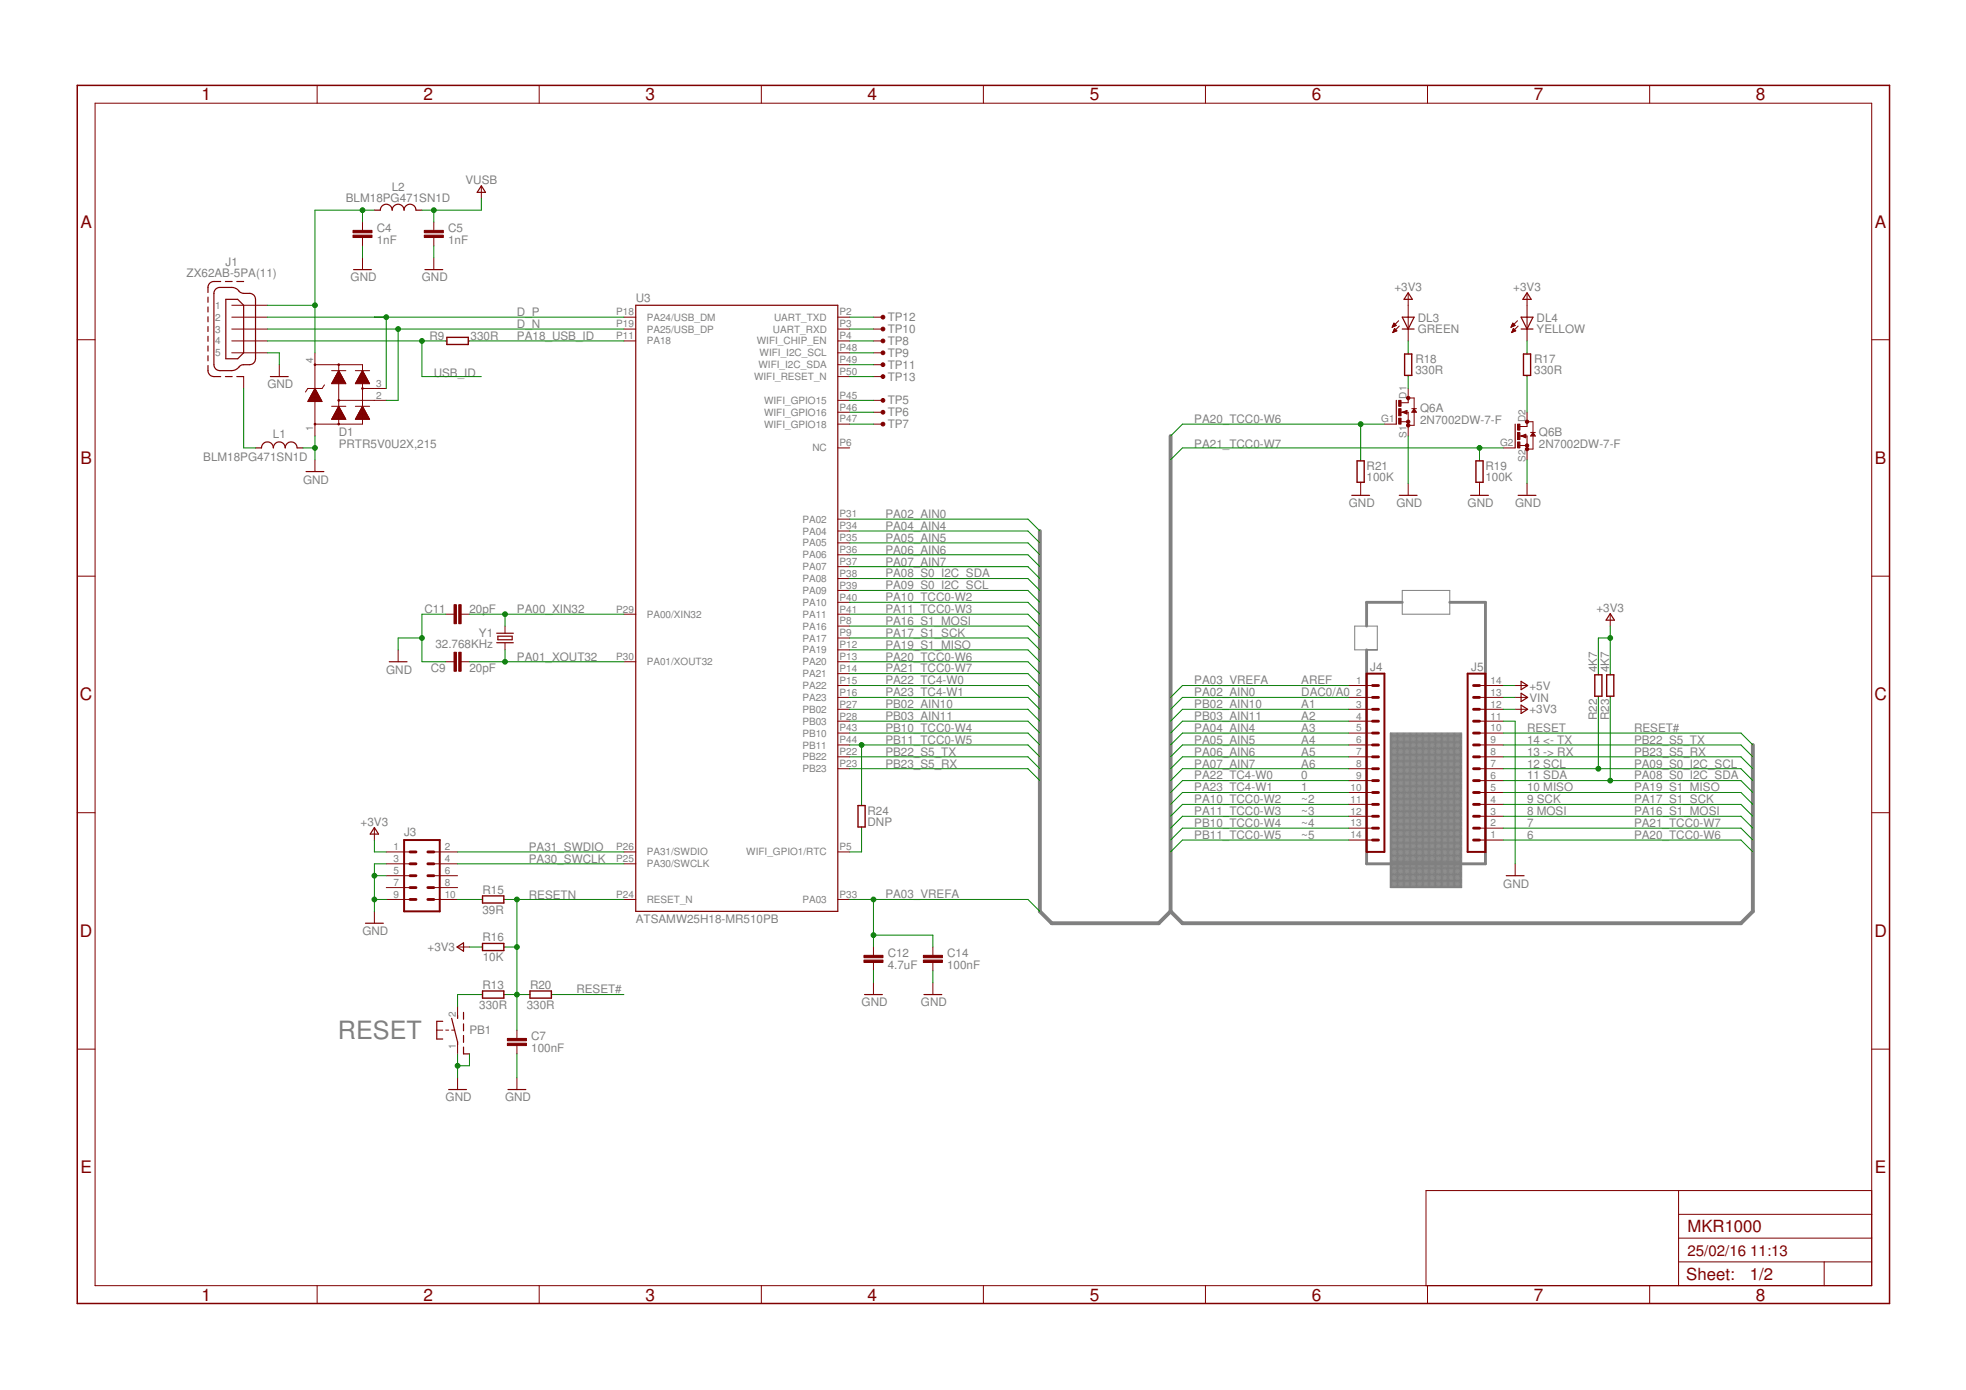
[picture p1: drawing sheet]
<svg xmlns="http://www.w3.org/2000/svg" width="420mm" height="297mm" viewBox="0 0 420 297" stroke-linecap="round" stroke-linejoin="round" font-family="sans-serif">
<g fill="none" stroke="#808080" stroke-width=".21">
<path d="M289.5 133.8h4.8v5.1h-4.8zM299.7 126.2h10.1v5.1h-10.1zM297.1 156.7h15.3v33h-15.3zM297.1 160h15.3M297.1 159.7h15.3M297.1 159.4h15.3M297.1 159.2h15.3M297.1 158.9h15.3M297.1 158.7h15.3M297.1 158.4h15.3M297.1 158.2h15.3M297.1 157.9h15.3"/>
<path d="M297.1 157.7h15.3M297.1 157.4h15.3M297.1 157.2h15.3M297.1 156.9h15.3M297.4 156.7v33M297.6 156.7v33M297.9 156.7v33M298.2 156.7v33M298.4 156.7v33M298.7 156.7v33M298.9 156.7v33M299.2 156.7v33"/>
<path d="M299.4 156.7v33M299.7 156.7v33M299.9 156.7v33M300.2 156.7v33M300.4 156.7v33M300.7 156.7v33M300.9 156.7v33M301.2 156.7v33M301.5 156.7v33M301.7 156.7v33M302 156.7v33M302.2 156.7v33"/>
<path d="M302.5 156.7v33M302.7 156.7v33M303 156.7v33M303.2 156.7v33M303.5 156.7v33M303.7 156.7v33M304 156.7v33M304.2 156.7v33M304.5 156.7v33M304.8 156.7v33M305 156.7v33M305.3 156.7v33"/>
<path d="M305.5 156.7v33M305.8 156.7v33M306 156.7v33M306.3 156.7v33M306.5 156.7v33M306.8 156.7v33M307 156.7v33M307.3 156.7v33M307.6 156.7v33M307.8 156.7v33M308.1 156.7v33M308.3 156.7v33"/>
<path d="M308.6 156.7v33M308.8 156.7v33M309.1 156.7v33M309.3 156.7v33M309.6 156.7v33M309.8 156.7v33M310.1 156.7v33M310.3 156.7v33M310.6 156.7v33M310.9 156.7v33M311.1 156.7v33M311.4 156.7v33"/>
<path d="M311.6 156.7v33M311.9 156.7v33M312.1 156.7v33M297.1 179.8h15.3M297.1 179.5h15.3M297.1 179.3h15.3M297.1 179h15.3M297.1 178.8h15.3M297.1 178.5h15.3M297.1 178.2h15.3M297.1 178h15.3M297.1 177.7h15.3"/>
<path d="M297.1 177.5h15.3M297.1 177.2h15.3M297.1 177h15.3M297.1 176.7h15.3M297.1 176.5h15.3M297.1 176.2h15.3M297.1 176h15.3M297.1 175.7h15.3M297.1 175.5h15.3M297.1 175.2h15.3M297.1 174.9h15.3M297.1 174.7h15.3"/>
<path d="M297.1 174.4h15.3M297.1 174.2h15.3M297.1 173.9h15.3M297.1 173.7h15.3M297.1 173.4h15.3M297.1 173.2h15.3M297.1 172.9h15.3M297.1 172.7h15.3M297.1 172.4h15.3M297.1 172.1h15.3M297.1 171.9h15.3M297.1 171.6h15.3"/>
<path d="M297.1 171.4h15.3M297.1 171.1h15.3M297.1 170.9h15.3M297.1 170.6h15.3M297.1 170.4h15.3M297.1 170.1h15.3M297.1 169.9h15.3M297.1 169.6h15.3M297.1 169.4h15.3M297.1 169.1h15.3M297.1 168.8h15.3M297.1 168.6h15.3"/>
<path d="M297.1 168.3h15.3M297.1 168.1h15.3M297.1 167.8h15.3M297.1 167.6h15.3M297.1 167.3h15.3M297.1 167.1h15.3M297.1 166.8h15.3M297.1 166.6h15.3M297.1 166.3h15.3M297.1 166.1h15.3M297.1 165.8h15.3M297.1 165.5h15.3"/>
<path d="M297.1 165.3h15.3M297.1 165h15.3M297.1 164.8h15.3M297.1 164.5h15.3M297.1 164.3h15.3M297.1 164h15.3M297.1 163.8h15.3M297.1 163.5h15.3M297.1 163.3h15.3M297.1 163h15.3M297.1 162.8h15.3M297.1 162.5h15.3"/>
<path d="M297.1 162.2h15.3M297.1 162h15.3M297.1 161.7h15.3M297.1 161.5h15.3M297.1 161.2h15.3M297.1 161h15.3M297.1 160.7h15.3M297.1 160.5h15.3M297.1 160.2h15.3M292.1 184.6h25.4M297.1 189.4h15.3M297.1 189.2h15.3"/>
<path d="M297.1 188.9h15.3M297.1 188.7h15.3M297.1 188.4h15.3M297.1 188.2h15.3M297.1 187.9h15.3M297.1 187.6h15.3M297.1 187.4h15.3M297.1 187.1h15.3M297.1 186.9h15.3M297.1 186.6h15.3M297.1 186.4h15.3M297.1 186.1h15.3"/>
<path d="M297.1 185.9h15.3M297.1 185.6h15.3M297.1 185.4h15.3M297.1 185.1h15.3M297.1 184.8h15.3M297.1 184.3h15.3M297.1 184.1h15.3M297.1 183.8h15.3M297.1 183.6h15.3M297.1 183.3h15.3M297.1 183.1h15.3M297.1 182.8h15.3"/>
<path d="M297.1 182.6h15.3M297.1 182.3h15.3M297.1 182.1h15.3M297.1 181.8h15.3M297.1 181.5h15.3M297.1 181.3h15.3M297.1 181h15.3M297.1 180.8h15.3M297.1 180.5h15.3M297.1 180.3h15.3M297.1 180h15.3"/>
</g>
<path d="M299.7 128.7h-7.6v5.1M309.8 128.7h7.7v55.9h-25.4v-45.7" fill="none" stroke="#808080" stroke-width=".61"/>
<path d="M250.2 93.2v101.6M222.2 113.5v81.3l2.6 2.5h22.8l2.6-2.5M374.6 159.2v35.6l-2.5 2.5h-119.4l-2.5-2.5" fill="none" stroke="#808080" stroke-width=".83"/>
<g fill="none" stroke="#800000" stroke-width=".25">
<path d="M102.9 39.7l.9 1.4h-1.8zM75.6 57.6h3.8M80 44.9h1.3a1.27 1.27 0 0 1 1.2-1.3 1.27 1.27 0 0 1 1.3 1.3 1.27 1.27 0 0 1 1.3-1.3 1.27 1.27 0 0 1 1.3 1.3 1.27 1.27 0 0 1 1.2-1.3 1.27 1.27 0 0 1 1.3 1.3h1.3M90.8 57.6h3.8M44.4 78.1a2.2 2.2 0 0 0 .3 1.9l.7 .4 1.8 .1M44.4 63.5v1.1M44.4 65.6v1.1M44.4 67.7v1.1M44.4 69.8v1M44.4 71.9v1M44.4 73.9v1.1M44.4 76v1.1"/>
<path d="M46.2 61.7l.8-.3h2.9l.6 .3 .7 .7a2.59 2.59 0 0 0 2.1 .3l.6 .1 .4 .4 .3 .8v12.7l-.1 .5-.4 .5a2.64 2.64 0 0 1-2 .2l-.6 .2-1.3 1-.7 .1h-2.8l-.5-.3-.5-.7v-15.5l.1-.6zM47.2 60.2h-1.8l-.7 .4a2.2 2.2 0 0 0-.3 1.9M48.2 60.2h1.4M48.3 64h2.5l1.3 1.2v10.2l-1.3 1.3h-2.5zM50.6 60.2h1.5M135.9 65.2h43.1v129.6h-43.1zM299.7 67.8h2.5l-1.3 2.5zM299.7 70.3h2.5M300.9 62.6l.9 1.4h-1.7zM325.1 70.3h2.5M325.1 67.8h2.5l-1.3 2.5zM326.3 62.6l.9 1.4h-1.7z"/>
<path d="M48.2 80.5h1.4M50.6 80.5h1.5M54.6 95.7h1.3a1.27 1.27 0 0 1 1.2-1.3 1.27 1.27 0 0 1 1.3 1.3 1.27 1.27 0 0 1 1.3-1.3 1.27 1.27 0 0 1 1.3 1.3 1.27 1.27 0 0 1 1.2-1.3 1.27 1.27 0 0 1 1.3 1.3h1.3M57.8 80.5h3.8M298.4 85.6v5M299.9 88.1l.7 .2v-.5l-.5 .3M302.2 87.6l.3 .4h-.5zM323.8 90.6v5.1M325.3 93.2l.7 .2v-.5l-.5 .3M327.6 92.7l.3 .3h-.5zM65.4 100.8h3.8M288.9 105.9h3.8"/>
<path d="M299 105.9h3.9M314.3 105.9h3.8M324.4 105.9h3.9M106.2 135.3h3.5M106.2 137.4h3.5M106.4 136h3.1v.7h-3.1zM344.1 131.1l.9 1.4h-1.8zM83.2 141.4h3.8M325.1 145.6l1.4 .9-1.4 .9zM325.1 148.1l1.4 .9-1.4 .9zM325.1 150.7l1.4 .9-1.4 .9zM80 176.8l.9 1.4h-1.8z"/>
<path d="M78.1 197.3h3.8M321.9 187.1h3.8M94.6 218.2h-1.3v3.8h1.3M96.5 217.6l1.3 5.1v.6M97.7 202.4l1.4-.9v1.8zM97.8 217v.6M99.1 216.3v1.5M99.1 218.8v1.5M184.8 212.5h3.8M197.5 212.5h3.8M95.9 232.8h3.8M99.1 221.3v1.5"/>
<path d="M99.1 223.8v1.4h1.2M108.6 232.8h3.8"/>
</g>
<g fill="none" stroke="#800000" stroke-width=".21">
<path d="M67.8 18.2v3.9M115.2 18.2v3.9M162.7 18.2v3.9M210.2 18.2v3.9M257.6 18.2v3.9M305.1 18.2v3.9M352.6 18.2v3.9M20.3 22.1h379.7v252.6h-379.7zM102.9 39.8v2.6M77.5 47.5v1.7M77.5 50.8v1.7M77.5 55.1v2.5"/>
<path d="M92.7 47.5v1.7M92.7 50.8v1.7M92.7 55.1v2.5M16.5 72.6h3.8M49.5 65.2h7.6M49.5 67.8h7.6M49.5 70.3h7.6M49.5 72.9h7.6M49.5 75.4h7.6M59.7 77.9v2.6M67.3 75.4v17.8M67.3 77.9h10.2v12.7h-10.2"/>
<path d="M70.9 79.2h3M71.9 80h.9M72 79.9h.8M72.1 79.8h.6M72.1 79.7h.6M72.2 79.6h.4M72.2 79.5h.4M72.3 79.4h.2M72.3 79.3h.2M72.4 79.2h.1M72.4 77.9v12.7M72.4 79.2l1.5 2.8h-3z"/>
<path d="M75.9 79.2h3.1M77 80h.9M77.1 79.9h.8M77.1 79.8h.7M77.2 79.7h.5M77.2 79.6h.5M77.3 79.5h.3M77.3 79.4h.3M77.4 79.3h.1M77.4 79.2h.1M77.5 79.2l1.5 2.8h-3.1zM95.2 72.9h.3"/>
<path d="M100.1 72.9h.2M133.3 67.8h2.6M133.3 70.3h2.6M133.3 72.9h2.6M179 67.8h2.6M179 70.3h2.6M179 72.9h2.6M179 75.4h2.6M179 77.9h2.6M186.7 67.8h1.7M186.7 70.3h1.7M186.7 72.9h1.7"/>
<path d="M186.7 75.4h1.7M186.7 77.9h1.7M297.6 69.9h.1M297.6 69.7h.3M297.6 69.6h.6M297.7 69.5h.7M297.7 71h.2M297.8 69.4h.5M297.8 70.8h.4M297.8 69.3h.3M297.8 70.7h.7M297.9 69.2h.1"/>
<path d="M297.9 70.6h.5M297.9 69l.5 .6-.9 .3zM297.9 70.5h.4M298 70.4h.2M298 70.2h.1M298 70.2l-.4 .9M298 70.2l.5 .5-.9 .4M298.9 68.5l-1.4 1.4M299 69.7l-1.4 1.4M300.9 62.7v10.2M300.9 75.4v.2M322.9 69.9h.2"/>
<path d="M323 69.7h.3M323 69.6h.6M323.1 69.5h.7M323.1 71h.2M323.2 69.4h.5M323.2 70.8h.4M323.2 69.3h.3M323.2 70.7h.7M323.3 69.2h.1M323.3 70.6h.5M323.3 70.5h.4M323.3 69l.5 .6-.9 .3z"/>
<path d="M323.4 70.4h.2M323.4 70.2h.1M323.4 70.2l-.4 .9M323.4 70.2l.5 .5-.9 .4M324.3 68.5l-1.4 1.4M324.4 69.7l-1.4 1.4M326.3 62.7v10.2M326.3 75.4v.2M400 72.6h3.8M52.1 80.5v2.5M65.8 85.7h3M65.9 85.6h2.8"/>
<path d="M65.9 85.5h2.8M66 85.4h2.6M66 85.3h2.6M66.1 85.2h2.4M66.1 85.1h2.4M66.2 85h2.2M66.3 84.9h2.1M66.3 84.9h2M66.4 84.8h1.9M66.4 84.7h1.8M66.4 84.6h1.8M66.5 84.5h1.6"/>
<path d="M66.5 84.4h1.6M66.6 84.3h1.4M66.7 84.2h1.2M66.7 84.1h1.2M66.8 84h1M66.8 83.9h1M66.9 83.8h.8M66.9 83.7h.8M67 83.6h.6M67 83.5h.6M67.1 83.4h.4M67.1 83.3h.4"/>
<path d="M67.2 83.2h.2M67.2 83.1h.2M67.3 98.3v2.5M67.3 83l1.5 2.8h-3zM69.3 82.3l-.5 .7h-3l-.5 .8M70.9 86.8h3M70.9 81.9h3M70.9 89.5h3M71 81.8h2.8M71 89.4h2.8M71 81.7h2.7M71 89.3h2.7"/>
<path d="M71.1 81.6h2.6M71.1 89.2h2.6M71.1 81.5h2.6M71.1 89.1h2.6M71.2 81.4h2.4M71.2 89h2.4M71.2 81.3h2.4M71.2 88.9h2.4M71.3 81.2h2.2M71.3 88.9h2.2M71.3 81.1h2.1M71.3 88.8h2.1"/>
<path d="M71.4 81h2M71.4 88.7h2M71.4 80.9h1.9M71.4 88.6h1.9M71.5 80.9h1.8M71.5 88.5h1.8M71.5 80.8h1.7M71.5 88.4h1.7M71.6 80.7h1.6M71.6 88.3h1.6M71.6 80.6h1.5M71.6 88.2h1.5"/>
<path d="M71.7 80.5h1.4M71.7 88.1h1.4M71.7 80.4h1.3M71.7 88h1.3M71.8 80.3h1.2M71.8 87.9h1.2M71.8 80.2h1.1M71.8 87.8h1.1M71.9 80.1h1M71.9 87.7h1M71.9 87.6h.9M72 87.5h.8"/>
<path d="M72.1 87.4h.6M72.1 87.3h.6M72.2 87.2h.4M72.2 87.1h.4M72.3 87h.2M72.4 85.6h10.1M72.4 86.8l1.5 2.8h-3zM75.9 86.8h3.1M76 81.9h2.9M76 89.5h2.9M76 81.8h2.9M76 89.4h2.9"/>
<path d="M76.1 81.7h2.7M76.1 89.3h2.7M76.1 81.6h2.7M76.1 89.2h2.7M76.2 81.5h2.5M76.2 89.1h2.5M76.2 81.4h2.5M76.2 89h2.5M76.3 81.3h2.3M76.3 88.9h2.3M76.3 81.2h2.3M76.4 81.1h2.1"/>
<path d="M76.4 88.8h2.1M76.5 81h2M76.5 88.7h2M76.5 80.9h1.9M76.5 88.6h1.9M76.6 80.9h1.8M76.6 88.5h1.8M76.6 80.8h1.7M76.6 88.4h1.7M76.7 80.7h1.6M76.7 88.3h1.6M76.7 80.6h1.5"/>
<path d="M76.7 88.2h1.5M76.8 80.5h1.4M76.8 88.1h1.4M76.8 80.4h1.3M76.8 88h1.3M76.9 80.3h1.2M76.9 87.9h1.2M76.9 80.2h1.1M76.9 87.8h1.1M77 80.1h1M77 87.7h1M77 87.6h.9"/>
<path d="M77.1 87.5h.8M77.1 87.4h.7M77.2 87.3h.5M77.2 87.2h.5M77.3 87.1h.3M77.3 87h.3M77.4 87h.1M77.5 83h5M77.5 86.8l1.5 2.8h-3.1zM179 85.6h2.6M179 80.5h2.6M179 88.1h2.6"/>
<path d="M179 90.6h2.6M179 95.7h2.6M186.7 85.6h1.7M186.7 80.5h1.7M186.7 88.1h1.7M186.7 90.6h1.7M290.8 98.3v.2M295.9 90.6h2.5M299.4 88.1h1.5v5.1M299.4 90.1h1.5M299.7 88.1l1-.4v.8zM300.9 85h1.3v5.9h-1.3"/>
<path d="M300.9 80.2v.3M300.9 83v3.1h-1.5M301.7 87.3h1M302.2 87.3l.5 .8h-1zM316.2 98.3v.2M321.3 95.7h2.5M324.8 93.2h1.5v5.1M324.8 95.2h1.5M325.1 93.2l1-.4v.8zM326.3 90.1h1.3v5.9h-1.3M326.3 80.2v.3M326.3 88.1v3h-1.5"/>
<path d="M327.1 92.4h1M327.6 92.4l.5 .8h-1zM179 110.9h2.6M179 113.5h2.6M179 118.6h2.6M179 116h2.6M290.8 103.1v2.8M300.9 103.3v2.6M316.2 103.1v2.8M326.3 103.3v2.6M16.5 123.1h3.8M85.1 138.9v2.5"/>
<path d="M95.2 131.3h1.8M98.6 131.3h1.7M107.9 133.8v1.5M107.9 137.4v1.5M133.3 131.3h2.6M179 131.3h2.6M179 126.2h2.6M179 138.9h2.6M179 136.3h2.6M179 133.8h2.6M179 128.7h2.6M179 123.6h2.6"/>
<path d="M179 121.1h2.6M344.1 131.3v2.5M400 123.1h3.8M95.2 141.4h1.8M98.6 141.4h1.7M133.3 141.4h2.6M179 159.2h2.6M179 156.7h2.6M179 154.1h2.6M179 151.6h2.6M179 149h2.6M179 146.5h2.6"/>
<path d="M179 141.4h2.6M179 144h2.6M288.2 159.2h5.1M288.2 156.7h5.1M288.2 154.1h5.1M288.2 151.6h5.1M288.2 149h5.1M288.2 146.5h5.1M316.2 159.2h5.1M316.2 156.7h5.1M316.2 154.1h5.1M316.2 151.6h5.1"/>
<path d="M316.2 149h5.1M316.2 146.5h5.1M323.8 151.6h2.5M323.8 149h2.5M323.8 146.5h2.5M341.6 144v.2M341.6 148.8v.2M344.1 144v.2M344.1 148.8v.2M16.5 173.7h3.8M80 177v2.5M179 164.3h2.6"/>
<path d="M179 161.7h2.6M184.1 171.9v.2M184.1 176.7v.3M288.2 179.5h5.1M288.2 177h5.1M288.2 174.4h5.1M288.2 171.9h5.1M288.2 169.4h5.1M288.2 166.8h5.1M288.2 164.3h5.1M288.2 161.7h5.1M316.2 179.5h5.1"/>
<path d="M316.2 177h5.1M316.2 174.4h5.1M316.2 171.9h5.1M316.2 169.4h5.1M316.2 166.8h5.1M316.2 164.3h5.1M316.2 161.7h5.1M400 173.7h3.8M80 194.8v2.5M82.5 182.1h5.1M82.5 184.6h5.1M82.5 187.1h5.1"/>
<path d="M82.5 189.7h5.1M82.5 192.2h5.1M92.7 182.1h5.1M92.7 184.6h5.1M92.7 187.1h5.1M92.7 189.7h5.1M92.7 192.2h5.1M102.9 192.2h.2M107.7 192.2h.2M133.3 182.1h2.6M133.3 184.6h2.6M133.3 192.2h2.6"/>
<path d="M179 182.1h2.6M179 192.2h2.6M323.8 184.6v2.5M97.8 215.1v2.5M97.8 202.4h2.5M102.9 202.4h.2M102.9 212.5h.2M107.7 202.4h.2M107.7 212.5h.2M113 212.5h.3M117.8 212.5h.3M186.7 202.4v1.8"/>
<path d="M186.7 205.7v1.8M186.7 210v2.5M199.4 202.4v1.8M199.4 205.7v1.8M199.4 210v2.5M16.5 224.2h3.8M93.3 220.1h1.3M95.2 220.1h.7M96.5 220.1h.7M97.8 222.7v2.5M97.8 230.3v2.5M110.5 220.1v1.8"/>
<path d="M110.5 223.4v1.8M110.5 230.3v2.5M400 224.2h3.8M358.7 254.4v20.3M358.7 259.5h41.3M400 254.4h-95.2v20.3M67.8 274.7v3.9M115.2 274.7v3.9M162.7 274.7v3.9M210.2 274.7v3.9M257.6 274.7v3.9M305.1 274.7v3.9"/>
<path d="M352.6 274.7v3.9M358.7 269.7h41.3M358.7 264.6h41.3M389.8 269.7v5"/>
<circle cx="67.3" cy="77.9" r=".11"/>
<circle cx="67.3" cy="77.9" r=".17"/>
<circle cx="72.4" cy="77.9" r=".11"/>
<circle cx="72.4" cy="77.9" r=".17"/>
<circle cx="67.3" cy="90.6" r=".17"/>
<circle cx="67.3" cy="90.6" r=".11"/>
<circle cx="72.4" cy="90.6" r=".17"/>
<circle cx="72.4" cy="85.6" r=".11"/>
<circle cx="72.4" cy="85.6" r=".17"/>
<circle cx="72.4" cy="90.6" r=".11"/>
<circle cx="77.5" cy="83" r=".11"/>
<circle cx="77.5" cy="83" r=".17"/>
</g>
<path d="M292.1 144h3.8v38.1h-3.8zM313.6 144h3.9v38.1h-3.9zM86.4 179.5h7.6v15.3h-7.6z" fill="none" stroke="#800000" stroke-width=".42"/>
<g fill="none" stroke="#800000" stroke-width=".61">
<path d="M293.3 159.2h1.3M293.3 156.7h1.3M293.3 154.1h1.3M293.3 151.6h1.3M293.3 149h1.3M293.3 146.5h1.3M314.9 159.2h1.3M314.9 156.7h1.3M314.9 154.1h1.3M314.9 151.6h1.3M314.9 149h1.3M314.9 146.5h1.3"/>
<path d="M293.3 174.4h1.3M293.3 177h1.3M293.3 179.5h1.3M293.3 169.4h1.3M293.3 171.9h1.3M293.3 166.8h1.3M293.3 164.3h1.3M293.3 161.7h1.3M314.9 174.4h1.3M314.9 177h1.3M314.9 179.5h1.3M314.9 169.4h1.3"/>
<path d="M314.9 171.9h1.3M314.9 166.8h1.3M314.9 164.3h1.3M314.9 161.7h1.3M87.6 182.1h1.3M87.6 184.6h1.3M87.6 187.1h1.3M87.6 189.7h1.3M87.6 192.2h1.3M91.4 182.1h1.3M91.4 184.6h1.3M91.4 187.1h1.3"/>
<path d="M91.4 189.7h1.3M91.4 192.2h1.3"/>
</g>
<path d="M95.5 72.1h4.6v1.5h-4.6zM300.2 75.6h1.5v4.6h-1.5zM325.6 75.6h1.5v4.6h-1.5zM290 98.5h1.5v4.6h-1.5zM315.4 98.5h1.5v4.6h-1.5zM340.8 144.2h1.5v4.6h-1.5zM343.4 144.2h1.5v4.6h-1.5zM183.4 172.1h1.5v4.6h-1.5zM103.1 191.5h4.6v1.5h-4.6zM103.1 201.6h4.6v1.5h-4.6zM103.1 211.8h4.6v1.5h-4.6zM113.3 211.8h4.5v1.5h-4.5z" fill="none" stroke="#800000" stroke-width=".3"/>
<g fill="#800000" stroke="#800000" stroke-width=".21">
<path d="M197.3 205.2h4.1v.5h-4.1z"/>
<path d="M197.3 204.2h4.1v.5h-4.1z"/>
<path d="M184.6 205.2h4.1v.5h-4.1z"/>
<path d="M184.6 204.2h4.1v.5h-4.1z"/>
<path d="M98 129.2h.6v4.1h-.6z"/>
<path d="M97 129.2h.5v4.1h-.5z"/>
<path d="M298.9 85.6h.5v1.2h-.5z"/>
<path d="M298.9 89.4h.5v1.2h-.5z"/>
<path d="M298.9 87.3h.5v1.6h-.5z"/>
<path d="M75.4 50.2h4.1v.6h-4.1z"/>
<path d="M75.4 49.2h4.1v.5h-4.1z"/>
<path d="M90.7 50.2h4v.6h-4z"/>
<path d="M90.7 49.2h4v.5h-4z"/>
<path d="M98 139.4h.6v4h-.6z"/>
<path d="M97 139.4h.5v4h-.5z"/>
<path d="M108.4 222.9h4.1v.5h-4.1z"/>
<path d="M108.4 221.9h4.1v.5h-4.1z"/>
<path d="M324.3 90.6h.5v1.3h-.5z"/>
<path d="M324.3 94.4h.5v1.3h-.5z"/>
<path d="M324.3 92.4h.5v1.5h-.5z"/>
</g>
<g fill="#800000" stroke="#800000" stroke-width=".21">
<circle cx="300.9" cy="90.9" r=".36"/>
<circle cx="300.9" cy="90.1" r=".36"/>
<circle cx="300.9" cy="85" r=".36"/>
<circle cx="326.3" cy="96" r=".36"/>
<circle cx="326.3" cy="95.2" r=".36"/>
<circle cx="326.3" cy="90.1" r=".36"/>
<circle cx="188.7" cy="85.6" r=".4"/>
<circle cx="188.7" cy="88.1" r=".4"/>
<circle cx="188.7" cy="90.6" r=".4"/>
<circle cx="188.7" cy="72.9" r=".4"/>
<circle cx="188.7" cy="75.4" r=".4"/>
<circle cx="188.7" cy="70.3" r=".4"/>
<circle cx="188.7" cy="77.9" r=".4"/>
<circle cx="188.7" cy="67.8" r=".4"/>
<circle cx="188.7" cy="80.5" r=".4"/>
</g>
<path d="M16.5 18.2h387.3v260.4h-387.3z" fill="none" stroke="#800000" stroke-width=".32"/>
<g fill="none" stroke="#008000" stroke-width=".21">
<path d="M77.5 44.9v2.6M77.5 52.5v2.6M80 44.9h-12.7v30.5M92.7 44.9v2.6M92.7 52.5v2.6M102.9 42.4v2.5h-12.7M57.1 75.4h2.6v2.5M57.1 72.9h38.1M57.1 70.3h76.2M57.1 67.8h76.2M57.1 65.2h10.2M82.5 67.8v15.2"/>
<path d="M85.1 70.3v15.3h-2.6M90.2 72.9v7.6h12.7M100.3 72.9h33M181.6 75.4h5.1M181.6 72.9h5.1M181.6 70.3h5.1M181.6 67.8h5.1M181.6 77.9h5.1M300.9 72.9v2.5M326.3 72.9v2.5M52.1 83v12.7h2.5M64.8 95.7h2.5"/>
<path d="M67.3 93.2v5.1M181.6 90.6h5.1M181.6 80.5h5.1M181.6 85.6h5.1M181.6 88.1h5.1M290.8 90.6v7.7M295.9 90.6h-43.2l-2.5 2.6M300.9 80.5v2.5M300.9 93.2v10.1M316.2 95.7v2.6M321.3 95.7h-68.6l-2.5 2.6M326.3 80.5v7.6"/>
<path d="M326.3 98.3v5M181.6 110.9h38.1l2.5 2.6M181.6 113.5h38.1l2.5 2.5M181.6 116h38.1l2.5 2.6M181.6 118.6h38.1l2.5 2.5M90.2 136.3h-5.1v2.6M95.2 131.3h-5v10.1h5M100.3 131.3h33M107.9 131.3v2.5M107.9 138.9v2.5M181.6 131.3h38.1l2.5 2.5M181.6 136.3h38.1l2.5 2.6"/>
<path d="M181.6 121.1h38.1l2.5 2.5M181.6 128.7h38.1l2.5 2.6M181.6 126.2h38.1l2.5 2.5M181.6 123.6h38.1l2.5 2.6M181.6 138.9h38.1l2.5 2.5M181.6 133.8h38.1l2.5 2.5M344.1 136.3h-2.5v7.7M344.1 133.8v10.2M100.3 141.4h33M181.6 154.1h38.1l2.5 2.6M181.6 141.4h38.1l2.5 2.6M181.6 146.5h38.1l2.5 2.5"/>
<path d="M181.6 149h38.1l2.5 2.6M181.6 151.6h38.1l2.5 2.5M181.6 156.7h38.1l2.5 2.5M181.6 159.2h38.1l2.5 2.5M181.6 144h38.1l2.5 2.5M184.1 159.2v12.7M288.2 154.1h-35.5l-2.5 2.6M288.2 146.5h-35.5l-2.5 2.5M288.2 149h-35.5l-2.5 2.6M288.2 151.6h-35.5l-2.5 2.5M288.2 156.7h-35.5l-2.5 2.5M288.2 159.2h-35.5l-2.5 2.5"/>
<path d="M321.3 154.1h2.5v30.5M321.3 146.5h2.5M321.3 149h2.5M321.3 151.6h2.5M321.3 156.7h50.8l2.5 2.5M321.3 159.2h50.8l2.5 2.5M341.6 149v15.3M344.1 149v17.8M80 179.5v2.6h2.5M181.6 161.7h38.1l2.5 2.6M181.6 164.3h38.1l2.5 2.5M184.1 177v5.1h-2.5"/>
<path d="M288.2 161.7h-35.5l-2.5 2.6M288.2 164.3h-35.5l-2.5 2.5M288.2 166.8h-35.5l-2.5 2.6M288.2 169.4h-35.5l-2.5 2.5M288.2 171.9h-35.5l-2.5 2.5M288.2 174.4h-35.5l-2.5 2.6M288.2 177h-35.5l-2.5 2.5M288.2 179.5h-35.5l-2.5 2.6M321.3 161.7h50.8l2.5 2.6M321.3 164.3h50.8l2.5 2.5M321.3 166.8h50.8l2.5 2.6M321.3 169.4h50.8l2.5 2.5"/>
<path d="M321.3 171.9h50.8l2.5 2.5M321.3 174.4h50.8l2.5 2.6M321.3 177h50.8l2.5 2.5M321.3 179.5h50.8l2.5 2.6M80 192.2h2.5M80 187.1h2.5M82.5 184.6h-2.5v10.2M97.8 192.2h5.1M97.8 184.6h35.5M97.8 182.1h35.5M107.9 192.2h25.4M110.5 192.2v27.9"/>
<path d="M181.6 192.2h38.1l2.5 2.6M186.7 192.2v10.2M186.7 199.8h12.7v2.6M100.3 202.4h2.6M102.9 212.5h-5.1v2.6M107.9 212.5h5.1M107.9 202.4h2.6M118.1 212.5h15.2M186.7 207.5v2.5M199.4 207.5v2.5M97.8 225.2v5.1M100.3 225.2v2.6h-2.5"/>
<path d="M110.5 225.2v5.1"/>
</g>
<g fill="#008000" stroke="#008000" stroke-width=".21">
<circle cx="67.3" cy="95.7" r=".51"/>
<circle cx="90.2" cy="136.3" r=".51"/>
<circle cx="80" cy="192.2" r=".51"/>
<circle cx="80" cy="187.1" r=".51"/>
<circle cx="97.8" cy="227.8" r=".51"/>
<circle cx="186.7" cy="199.8" r=".51"/>
<circle cx="186.7" cy="192.2" r=".51"/>
<circle cx="184.1" cy="159.2" r=".51"/>
<circle cx="341.6" cy="164.3" r=".51"/>
<circle cx="344.1" cy="166.8" r=".51"/>
<circle cx="316.2" cy="95.7" r=".51"/>
<circle cx="290.8" cy="90.6" r=".51"/>
<circle cx="344.1" cy="136.3" r=".51"/>
<circle cx="90.2" cy="72.9" r=".51"/>
<circle cx="85.1" cy="70.3" r=".51"/>
<circle cx="82.5" cy="67.8" r=".51"/>
<circle cx="67.3" cy="65.2" r=".51"/>
<circle cx="77.5" cy="44.9" r=".51"/>
<circle cx="92.7" cy="44.9" r=".51"/>
<circle cx="107.9" cy="131.3" r=".51"/>
<circle cx="107.9" cy="141.4" r=".51"/>
<circle cx="110.5" cy="212.5" r=".51"/>
<circle cx="110.5" cy="192.2" r=".51"/>
<circle cx="110.5" cy="202.4" r=".51"/>
</g>
<text font-size="5.4" fill="#808080" x="72.2" y="222">RESET</text>
<g font-size="3.7" fill="#800000">
<text x="43" y="21.4">1</text>
<text x="90.5" y="21.4">2</text>
<text x="138" y="21.4">3</text>
<text x="185.4" y="21.4">4</text>
<text x="232.9" y="21.4">5</text>
<text x="280.3" y="21.4">6</text>
<text x="327.8" y="21.4">7</text>
<text x="375.3" y="21.4">8</text>
<text x="17.2" y="48.6">A</text>
<text x="400.7" y="48.6">A</text>
<text x="17.2" y="99.2">B</text>
<text x="400.7" y="99.2">B</text>
<text x="17.1" y="149.7">C</text>
<text x="400.6" y="149.7">C</text>
<text x="17.1" y="200.2">D</text>
<text x="400.6" y="200.2">D</text>
<text x="17.2" y="250.8">E</text>
<text x="400.7" y="250.8">E</text>
<text x="43" y="277.9">1</text>
<text x="90.5" y="277.9">2</text>
<text x="138" y="277.9">3</text>
<text x="185.4" y="277.9">4</text>
<text x="232.9" y="277.9">5</text>
<text x="280.3" y="277.9">6</text>
<text x="327.8" y="277.9">7</text>
<text x="375.3" y="277.9">8</text>
</g>
<g font-size="3.6" fill="#800000">
<text x="360.6" y="263.3">MKR1000</text>
<text x="360.4" y="273.6">Sheet:</text>
<text x="374" y="273.5">1/2</text>
</g>
<g font-size="3.2" fill="#800000">
<text x="360.6" y="268.4">25/02/16</text>
<text x="374.1" y="268.4">11:13</text>
</g>
<g font-size="2.5" fill="#808080">
<text x="83.7" y="40.9">L2</text>
<text x="99.5" y="39.3">VUSB</text>
<text x="73.9" y="43.1">BLM18PG471SN1D</text>
<text x="80.5" y="52.2">1nF</text>
<text x="80.5" y="49.6">C4</text>
<text x="95.7" y="52.2">1nF</text>
<text x="95.7" y="49.6">C5</text>
<text x="39.9" y="59.1">ZX62AB-5PA(11)</text>
<text x="48.2" y="56.9">J1</text>
<text x="74.9" y="60.2">GND</text>
<text x="90.2" y="60.2">GND</text>
<text x="135.9" y="64.5">U3</text>
<text x="298" y="62.2">+3V3</text>
<text x="323.4" y="62.2">+3V3</text>
<text x="110.5" y="70.1">D_N</text>
<text x="110.5" y="67.5">D_P</text>
<text x="189.7" y="71.2">TP10</text>
<text x="189.7" y="68.7">TP12</text>
<text x="303" y="71.1">GREEN</text>
<text x="303" y="68.8">DL3</text>
<text x="328.4" y="71.1">YELLOW</text>
<text x="328.4" y="68.8">DL4</text>
<text x="91.8" y="72.6">R9</text>
<text x="100.6" y="72.6">330R</text>
<text x="110.5" y="72.6">PA18_USB_ID</text>
<text x="189.7" y="73.7">TP8</text>
<text x="189.7" y="76.3">TP9</text>
<text x="302.5" y="77.7">R18</text>
<text x="327.9" y="77.7">R17</text>
<text x="57.1" y="83">GND</text>
<text x="92.7" y="80.5">USB_ID</text>
<text x="189.7" y="78.8">TP11</text>
<text x="189.7" y="81.4">TP13</text>
<text x="302.5" y="80">330R</text>
<text x="327.9" y="80">330R</text>
<text x="189.7" y="86.4">TP5</text>
<text x="189.7" y="89">TP6</text>
<text x="303.5" y="88.1">Q6A</text>
<text x="58.3" y="93.7">L1</text>
<text x="72.4" y="95.7">PRTR5V0U2X,215</text>
<text x="72.4" y="93.2">D1</text>
<text x="189.7" y="91.5">TP7</text>
<text x="255.2" y="95.7">PA21_TCC0-W7</text>
<text x="255.2" y="90.4">PA20_TCC0-W6</text>
<text x="303.5" y="90.6">2N7002DW-7-F</text>
<text x="328.9" y="95.7">2N7002DW-7-F</text>
<text x="328.9" y="93.2">Q6B</text>
<text x="43.4" y="98.5">BLM18PG471SN1D</text>
<text x="292.1" y="100.5">R21</text>
<text x="317.5" y="100.5">R19</text>
<text x="64.8" y="103.3">GND</text>
<text x="292.1" y="102.8">100K</text>
<text x="317.5" y="102.8">100K</text>
<text x="189.2" y="110.7">PA02_AIN0</text>
<text x="189.2" y="113.2">PA04_AIN4</text>
<text x="288.3" y="108.4">GND</text>
<text x="298.4" y="108.4">GND</text>
<text x="313.7" y="108.4">GND</text>
<text x="323.8" y="108.4">GND</text>
<text x="189.2" y="115.8">PA05_AIN5</text>
<text x="189.2" y="118.3">PA06_AIN6</text>
<text x="189.2" y="120.8">PA07_AIN7</text>
<text x="189.2" y="125.9">PA09_S0_I2C_SCL</text>
<text x="189.2" y="123.4">PA08_S0_I2C_SDA</text>
<text x="90.7" y="131">C11</text>
<text x="100.3" y="131">20pF</text>
<text x="110.5" y="131">PA00_XIN32</text>
<text x="189.2" y="128.5">PA10_TCC0-W2</text>
<text x="189.2" y="131">PA11_TCC0-W3</text>
<text x="341.2" y="130.8">+3V3</text>
<text x="102.4" y="136">Y1</text>
<text x="189.2" y="136.1">PA17_S1_SCK</text>
<text x="189.2" y="133.5">PA16_S1_MOSI</text>
<text x="82.5" y="144">GND</text>
<text x="92" y="143.7">C9</text>
<text x="93" y="138.4">32.768KHz</text>
<text x="100.3" y="143.7">20pF</text>
<text x="110.5" y="141.2">PA01_XOUT32</text>
<text x="189.2" y="138.6">PA19_S1_MISO</text>
<text x="189.2" y="143.7">PA21_TCC0-W7</text>
<text x="189.2" y="141.2">PA20_TCC0-W6</text>
<text x="292.8" y="143.4">J4</text>
<text x="314.4" y="143.4">J5</text>
<text x="341.3" y="143.7" transform="rotate(-90 341.3 143.7)">4K7</text>
<text x="343.9" y="143.7" transform="rotate(-90 343.9 143.7)">4K7</text>
<text x="189.2" y="146.2">PA22_TC4-W0</text>
<text x="189.2" y="148.8">PA23_TC4-W1</text>
<text x="255.2" y="146.2">PA03_VREFA</text>
<text x="255.2" y="148.8">PA02_AIN0</text>
<text x="278.1" y="146.2">AREF</text>
<text x="278.1" y="148.8">DAC0/A0</text>
<text x="326.9" y="147.4">+5V</text>
<text x="326.9" y="149.9">VIN</text>
<text x="189.2" y="151.3">PB02_AIN10</text>
<text x="189.2" y="153.9">PB03_AIN11</text>
<text x="255.2" y="151.3">PB02_AIN10</text>
<text x="255.2" y="153.9">PB03_AIN11</text>
<text x="278.1" y="151.3">A1</text>
<text x="278.1" y="153.9">A2</text>
<text x="326.9" y="152.5">+3V3</text>
<text x="341.3" y="153.9" transform="rotate(-90 341.3 153.9)">R22</text>
<text x="343.9" y="153.9" transform="rotate(-90 343.9 153.9)">R23</text>
<text x="189.2" y="156.4">PB10_TCC0-W4</text>
<text x="189.2" y="158.9">PB11_TCC0-W5</text>
<text x="189.2" y="161.5">PB22_S5_TX</text>
<text x="255.2" y="156.4">PA04_AIN4</text>
<text x="255.2" y="158.9">PA05_AIN5</text>
<text x="255.2" y="161.5">PA06_AIN6</text>
<text x="278.1" y="156.4">A3</text>
<text x="278.1" y="158.9">A4</text>
<text x="278.1" y="161.5">A5</text>
<text x="326.4" y="158.9">14 &lt;- TX</text>
<text x="326.4" y="161.5">13 -&gt; RX</text>
<text x="326.4" y="156.4">RESET</text>
<text x="349.2" y="161.5">PB23_S5_RX</text>
<text x="349.2" y="156.4">RESET#</text>
<text x="349.2" y="158.9">PB22_S5_TX</text>
<text x="189.2" y="164">PB23_S5_RX</text>
<text x="255.2" y="164">PA07_AIN7</text>
<text x="255.2" y="166.6">PA22_TC4-W0</text>
<text x="278.1" y="164">A6</text>
<text x="278.1" y="166.6">0</text>
<text x="326.4" y="164">12 SCL</text>
<text x="326.4" y="166.6">11 SDA</text>
<text x="349.2" y="164">PA09_S0_I2C_SCL</text>
<text x="349.2" y="166.6">PA08_S0_I2C_SDA</text>
<text x="255.2" y="169.1">PA23_TC4-W1</text>
<text x="255.2" y="171.6">PA10_TCC0-W2</text>
<text x="278.1" y="169.1">1</text>
<text x="278.1" y="171.6">~2</text>
<text x="326.4" y="171.6">9 SCK</text>
<text x="326.4" y="169.1">10 MISO</text>
<text x="349.2" y="169.1">PA19_S1_MISO</text>
<text x="349.2" y="171.6">PA17_S1_SCK</text>
<text x="77.1" y="176.5">+3V3</text>
<text x="86.4" y="178.7">J3</text>
<text x="185.4" y="176.5">DNP</text>
<text x="185.4" y="174.2">R24</text>
<text x="255.2" y="174.2">PA11_TCC0-W3</text>
<text x="255.2" y="176.7">PB10_TCC0-W4</text>
<text x="255.2" y="179.3">PB11_TCC0-W5</text>
<text x="278.1" y="174.2">~3</text>
<text x="278.1" y="176.7">~4</text>
<text x="278.1" y="179.3">~5</text>
<text x="326.4" y="179.3">6</text>
<text x="326.4" y="176.7">7</text>
<text x="326.4" y="174.2">8 MOSI</text>
<text x="349.2" y="174.2">PA16_S1_MOSI</text>
<text x="349.2" y="176.7">PA21_TCC0-W7</text>
<text x="349.2" y="179.3">PA20_TCC0-W6</text>
<text x="113" y="181.8">PA31_SWDIO</text>
<text x="113" y="184.3">PA30_SWCLK</text>
<text x="103.1" y="190.9">R15</text>
<text x="189.2" y="192">PA03_VREFA</text>
<text x="321.3" y="189.7">GND</text>
<text x="103.1" y="195.3">39R</text>
<text x="113" y="192.2">RESETN</text>
<text x="135.9" y="197.3">ATSAMW25H18-MR510PB</text>
<text x="77.5" y="199.8">GND</text>
<text x="91.4" y="203.3">+3V3</text>
<text x="103.1" y="201.1">R16</text>
<text x="103.2" y="205.4">10K</text>
<text x="189.7" y="207.1">4.7uF</text>
<text x="189.7" y="204.5">C12</text>
<text x="202.4" y="207.1">100nF</text>
<text x="202.4" y="204.5">C14</text>
<text x="102.4" y="215.6">330R</text>
<text x="103.1" y="211.3">R13</text>
<text x="112.6" y="215.6">330R</text>
<text x="113.3" y="211.3">R20</text>
<text x="123.2" y="212.3">RESET#</text>
<text x="184.1" y="215.1">GND</text>
<text x="196.8" y="215.1">GND</text>
<text x="100.3" y="221">PB1</text>
<text x="113.5" y="224.8">100nF</text>
<text x="113.5" y="222.3">C7</text>
<text x="95.2" y="235.4">GND</text>
<text x="107.9" y="235.4">GND</text>
</g>
<g font-size="2.1" fill="#808080">
<text x="46" y="66">1</text>
<text x="46" y="68.5">2</text>
<text x="46" y="71.1">3</text>
<text x="131.7" y="67.4">P18</text>
<text x="131.7" y="70">P19</text>
<text x="138.2" y="68.5">PA24/USB_DM</text>
<text x="138.2" y="71.1">PA25/USB_DP</text>
<text x="165.2" y="71.1">UART_RXD</text>
<text x="165.4" y="68.5">UART_TXD</text>
<text x="179.4" y="67.4">P2</text>
<text x="179.4" y="70">P3</text>
<text x="46" y="73.6">4</text>
<text x="46" y="76.2">5</text>
<text x="66.9" y="77.6" transform="rotate(-90 66.9 77.6)">4</text>
<text x="131.7" y="72.5">P11</text>
<text x="138.2" y="73.6">PA18</text>
<text x="161.7" y="73.6">WIFI_CHIP_EN</text>
<text x="162.3" y="76.2">WIFI_I2C_SCL</text>
<text x="179.4" y="72.5">P4</text>
<text x="179.4" y="75">P48</text>
<text x="179.4" y="77.6">P49</text>
<text x="80.4" y="82.7">3</text>
<text x="161.2" y="81.2">WIFI_RESET_N</text>
<text x="162.1" y="78.7">WIFI_I2C_SDA</text>
<text x="179.4" y="80.1">P50</text>
<text x="80.4" y="85.2">2</text>
<text x="163.3" y="86.3">WIFI_GPIO15</text>
<text x="163.3" y="88.8">WIFI_GPIO16</text>
<text x="179.4" y="85.2">P45</text>
<text x="179.4" y="87.7">P46</text>
<text x="300.6" y="85.2" transform="rotate(-90 300.6 85.2)">D1</text>
<text x="66.9" y="92.2" transform="rotate(-90 66.9 92.2)">1</text>
<text x="163.3" y="91.4">WIFI_GPIO18</text>
<text x="179.4" y="90.3">P47</text>
<text x="179.4" y="95.4">P6</text>
<text x="295.2" y="90.3">G1</text>
<text x="300.6" y="93.6" transform="rotate(-90 300.6 93.6)">S1</text>
<text x="320.6" y="95.4">G2</text>
<text x="326" y="90.3" transform="rotate(-90 326 90.3)">D2</text>
<text x="173.6" y="96.5">NC</text>
<text x="326" y="98.7" transform="rotate(-90 326 98.7)">S2</text>
<text x="171.5" y="111.7">PA02</text>
<text x="179.4" y="110.6">P31</text>
<text x="179.4" y="113.1">P34</text>
<text x="171.5" y="114.2">PA04</text>
<text x="171.5" y="119.3">PA06</text>
<text x="171.5" y="116.8">PA05</text>
<text x="179.4" y="118.2">P36</text>
<text x="179.4" y="115.7">P35</text>
<text x="171.5" y="124.4">PA08</text>
<text x="171.5" y="121.9">PA07</text>
<text x="179.4" y="125.8">P39</text>
<text x="179.4" y="123.3">P38</text>
<text x="179.4" y="120.7">P37</text>
<text x="131.7" y="130.9">P29</text>
<text x="171.5" y="126.9">PA09</text>
<text x="171.5" y="129.5">PA10</text>
<text x="179.4" y="130.9">P41</text>
<text x="179.4" y="128.4">P40</text>
<text x="138.2" y="132">PA00/XIN32</text>
<text x="171.5" y="137.1">PA17</text>
<text x="171.5" y="134.6">PA16</text>
<text x="171.5" y="132">PA11</text>
<text x="179.4" y="136">P9</text>
<text x="179.4" y="133.4">P8</text>
<text x="131.7" y="141.1">P30</text>
<text x="138.2" y="142.2">PA01/XOUT32</text>
<text x="171.5" y="142.2">PA20</text>
<text x="171.5" y="139.6">PA19</text>
<text x="179.4" y="143.6">P14</text>
<text x="179.4" y="141.1">P13</text>
<text x="179.4" y="138.5">P12</text>
<text x="171.5" y="149.8">PA23</text>
<text x="171.5" y="147.3">PA22</text>
<text x="171.5" y="144.7">PA21</text>
<text x="179.4" y="148.7">P16</text>
<text x="179.4" y="146.1">P15</text>
<text x="289.8" y="146.1">1</text>
<text x="289.8" y="148.7">2</text>
<text x="318.5" y="148.7">13</text>
<text x="318.5" y="146.1">14</text>
<text x="171.5" y="154.9">PB03</text>
<text x="171.5" y="152.3">PB02</text>
<text x="179.4" y="153.8">P28</text>
<text x="179.4" y="151.2">P27</text>
<text x="289.8" y="151.2">3</text>
<text x="289.8" y="153.8">4</text>
<text x="318.5" y="153.8">11</text>
<text x="318.5" y="151.2">12</text>
<text x="171.5" y="160">PB11</text>
<text x="171.5" y="157.4">PB10</text>
<text x="179.4" y="161.4">P22</text>
<text x="179.4" y="158.8">P44</text>
<text x="179.4" y="156.3">P43</text>
<text x="289.8" y="156.3">5</text>
<text x="289.8" y="158.8">6</text>
<text x="289.8" y="161.4">7</text>
<text x="318.5" y="161.4">8</text>
<text x="318.5" y="158.8">9</text>
<text x="318.5" y="156.3">10</text>
<text x="171.5" y="165">PB23</text>
<text x="171.5" y="162.5">PB22</text>
<text x="179.4" y="163.9">P23</text>
<text x="289.8" y="163.9">8</text>
<text x="289.8" y="166.5">9</text>
<text x="318.5" y="166.5">6</text>
<text x="318.5" y="163.9">7</text>
<text x="288.6" y="169">10</text>
<text x="288.6" y="171.5">11</text>
<text x="318.5" y="171.5">4</text>
<text x="318.5" y="169">5</text>
<text x="288.6" y="174.1">12</text>
<text x="288.6" y="176.6">13</text>
<text x="288.6" y="179.2">14</text>
<text x="318.5" y="179.2">1</text>
<text x="318.5" y="176.6">2</text>
<text x="318.5" y="174.1">3</text>
<text x="84.1" y="181.7">1</text>
<text x="84.1" y="184.2">3</text>
<text x="95" y="181.7">2</text>
<text x="95" y="184.2">4</text>
<text x="131.7" y="181.7">P26</text>
<text x="131.7" y="184.2">P25</text>
<text x="138.2" y="182.8">PA31/SWDIO</text>
<text x="138.2" y="185.4">PA30/SWCLK</text>
<text x="159.5" y="182.8">WIFI_GPIO1/RTC</text>
<text x="179.4" y="181.7">P5</text>
<text x="84.1" y="186.8">5</text>
<text x="84.1" y="189.3">7</text>
<text x="84.1" y="191.9">9</text>
<text x="95" y="186.8">6</text>
<text x="95" y="189.3">8</text>
<text x="95" y="191.9">10</text>
<text x="131.7" y="191.9">P24</text>
<text x="179.4" y="191.9">P33</text>
<text x="138.2" y="193">RESET_N</text>
<text x="171.5" y="193">PA03</text>
<text x="97.4" y="217.2" transform="rotate(-90 97.4 217.2)">2</text>
<text x="97.4" y="224.2" transform="rotate(-90 97.4 224.2)">1</text>
</g>
</svg>
